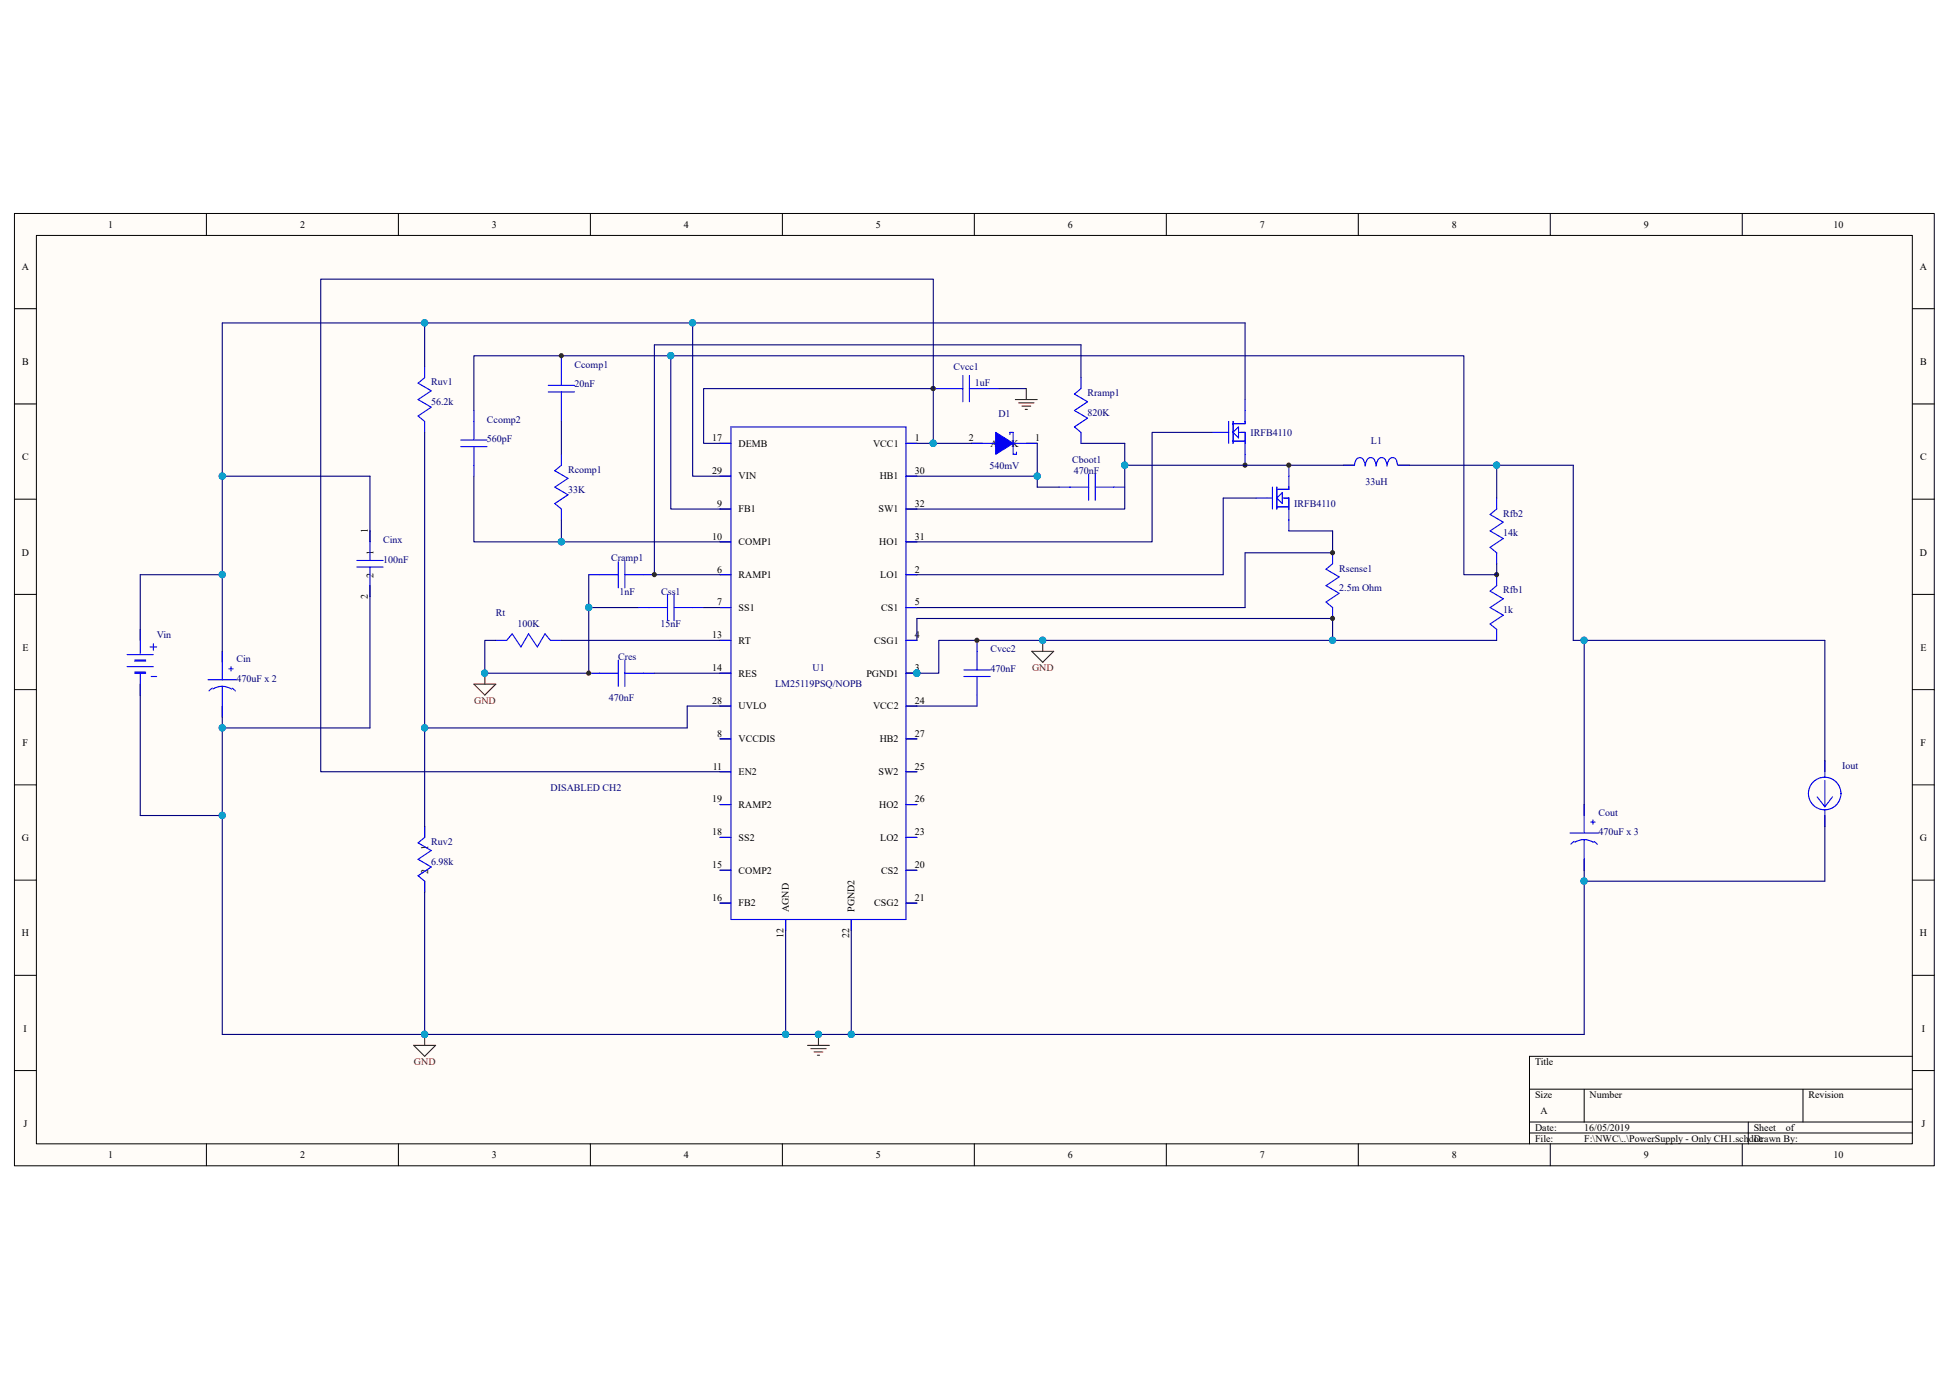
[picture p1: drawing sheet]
<svg xmlns="http://www.w3.org/2000/svg" width="297mm" height="210mm" viewBox="0 0 297 210" stroke-linecap="round" stroke-linejoin="round" font-family="sans-serif">
<path d="M2.2 32.6h292.6v144.9h-292.6z" fill="#fffcf8"/>
<path d="M2.2 32.5h292.6v145h-292.6z" fill="none" stroke="#000" stroke-width=".15"/>
<path d="M5.6 35.9h285.8v138.3h-285.8z" fill="#fffcf8"/>
<g fill="none" stroke="#000" stroke-width=".15">
<path d="M5.5 35.9h285.9v138.3h-285.9zM31.5 32.5v3.3M60.7 32.5v3.3M90 32.5v3.3M119.2 32.5v3.3M148.5 32.5v3.3M177.7 32.5v3.3M207 32.5v3.3M236.2 32.5v3.3M265.5 32.5v3.3M2.2 47h3.3M291.4 47h3.4"/>
<path d="M2.2 76h3.3M2.2 61.5h3.3M291.4 76h3.4M291.4 61.5h3.4M2.2 90.5h3.3M291.4 90.5h3.4M2.2 119.5h3.3M2.2 105h3.3M291.4 119.5h3.4M291.4 105h3.4M2.2 134h3.3M291.4 134h3.4"/>
<path d="M2.2 148.5h3.3M291.4 148.5h3.4M2.2 163h3.3M31.5 174.2v3.3M60.7 174.2v3.3M90 174.2v3.3M119.2 174.2v3.3M148.5 174.2v3.3M177.7 174.2v3.3M207 174.2v3.3M233.1 165.9h58.3M233.1 170.9h58.3"/>
<path d="M233.1 172.5h58.3M236.2 174.2v3.3M241.4 165.9v5M265.5 174.2v3.3M266.4 170.9v3.3M274.8 165.9v5M291.4 163h3.4M291.4 160.9h-58.3v13.3"/>
</g>
<circle cx="142.2" cy="59.2" r=".31" fill="#000080" stroke="#000080" stroke-width=".15"/>
<g fill="none" stroke="#00f" stroke-width=".17">
<path d="M64.7 55.9v1.6l-1 .9 2 1.1-2 1.4 2 1.1-2 1.4 1 .8v1.7M83.6 59.7h4M83.6 58.7h4M85.6 54.2v4.5M85.6 59.7v4.5M142.2 59.2h4.5M146.7 57.2v4M147.7 59.2h4.5M147.7 57.2v4M164.7 57.5v1.7l-1 .8 2 1.2-2 1.3 2 1.2-2 1.3 1 .9v1.6M70.2 68h4M70.2 67h4"/>
<path d="M72.2 62.5v4.5M72.2 68v4.5M85.6 69.2v1.7l-1 .8 2 1.2-2 1.3 2 1.2-2 1.3 1 .8v1.7M109.7 67.5h1.7M109.7 77.5h1.7M109.7 72.5h1.7M111.4 65h26.7v75h-26.7zM138.1 67.5h1.6M138.1 77.5h1.6M138.1 72.5h1.6M148.1 67.5h10M153.9 66.2v-.3h.5v3.3h.5v-.3"/>
<path d="M161.4 74.2h4.5M165.9 72.2v4M166.9 74.2h4.5M166.9 72.2v4M184.7 65.9h2.5M187.2 64.2v3.3M187.9 64.2v3.3M187.9 67.2h1.8M188.7 65.9h1v5M188.7 65v1.7l-.8-.8zM189.7 60.9v3.6h-1.8M191.4 75.9h2.5"/>
<path d="M193.9 74.2v3.3M194.6 74.2v3.3M194.6 77.2h1.8M195.4 75.9h1v5M195.4 75v1.7l-.8-.8zM196.4 70.9v3.6h-1.8M204.7 70.9h1.7M206.5 70.3l-.1 .5M207.2 69.7a.65 .65 0 0 0-.6 .6M207.3 69.7l.5 .3 .1 .3M207.9 70.3l.1 .7M208.2 70.3l-.1 .5"/>
<path d="M208.9 69.7a.65 .65 0 0 0-.7 .6M208.9 69.7l.5 .3 .1 .3M209.6 70.3l.1 .7M209.8 70.3l-.1 .5M210.5 69.7a.65 .65 0 0 0-.6 .6M210.6 69.7l.5 .3 .1 .3M211.3 70.3l.1 .7M211.5 70.3l-.1 .5M212.2 69.7a.65 .65 0 0 0-.6 .6M212.3 69.7l.5 .3 .1 .3M212.9 70.3l.1 .5M213.1 70.9h1.6"/>
<path d="M228.1 75.9v1.6l-1 .9 2 1.1-2 1.4 2 1.1-2 1.4 1 .8v1.7M19.4 99.7h4M21.4 95.9v3.6M22.9 98.5h1M23.4 98v1M33.9 99.2v4.3M54.4 85.4h4M54.4 86.4h4M56.4 80.9v4.5M56.4 86.4v4.5M75.5 97.5h1.7l.8-1 1.4 2 1.1-2 1.4 2 1.2-2 .8 1h1.7M89.7 87.5h4.5"/>
<path d="M94.2 85.5v4M95.2 87.5h4.5M95.2 85.5v4M97.2 92.5h4.5M101.7 90.5v4M102.7 92.5h4.5M102.7 90.5v4M109.7 87.5h1.7M109.7 97.5h1.7M109.7 92.5h1.7M109.7 82.5h1.7M138.1 87.5h1.6"/>
<path d="M138.1 97.5h1.6M138.1 92.5h1.6M138.1 82.5h1.6M148.9 97.5v4.5M203.1 84.2v1.7l-1 .8 2 1.2-2 1.3 2 1.2-2 1.3 1 .8v1.7M228.1 87.5v1.7l-1 .8 2 1.2-2 1.3 2 1.2-2 1.3 1 .9v1.6M19.4 101.5h4M20.5 102.5h1.7M20.5 100.5h1.7M20.5 100.7h1.7M20.5 102.4h1.7M21.4 102.7v3.2"/>
<path d="M23 103h.9M31.7 103.5h4.3M32.4 104.8l-.5 .4M33.8 104.5l.8 .1 .7 .3M33.9 104.5v4.7M33.9 104.5l-.8 .1-.6 .3M34.9 101.9h.6M35.2 101.5v.7M35.4 104.8l.5 .4M89.7 102.5h4.5M94.2 100.5v4M95.2 102.5h4.5"/>
<path d="M95.2 100.5v4M109.7 102.5h1.7M109.7 112.5h1.7M109.7 117.5h1.7M109.7 107.5h1.7M138.1 102.5h1.6M138.1 112.5h1.6M138.1 117.5h1.6M138.1 107.5h1.6M146.9 103h4M146.9 102h4M148.9 103v4.5"/>
<path d="M278.1 118.4a2.48 2.48 0 0 0-2.5 2.5 2.49 2.49 0 0 0 .7 1.7M278.1 118.4a2.48 2.48 0 0 1 1.8 .7M278.1 115.9v2.5M278.1 118.9v4M279.8 119.1a2.48 2.48 0 0 1 .7 1.8 2.49 2.49 0 0 1-.7 1.7M64.7 125.9v1.6l-1 .9 2 1.1-2 1.4 2 1.1-2 1.4 1 .8v1.7M109.7 132.5h1.7M109.7 137.5h1.7M109.7 127.5h1.7M109.7 122.5h1.7M138.1 132.5h1.6M138.1 137.5h1.6"/>
<path d="M138.1 127.5h1.6M138.1 122.5h1.6M239.2 126.9h4.4M239.9 128.1l-.5 .5M241.4 127.9l.7 .1 .7 .3M241.4 122.5v4.4M241.4 127.9v4.6M241.5 127.9l-.8 .1-.7 .3M242.4 125.2h.7M242.7 124.9v.6M242.9 128.2l.5 .4M276.3 122.6a2.47 2.47 0 0 0 3.5 0"/>
<path d="M276.9 121.4l1.2 1.5M278.1 123.4v2.5M279.3 121.4l-1.2 1.5M119.7 140v1.7M129.7 140v1.7"/>
</g>
<g fill="none" stroke="#000" stroke-width=".17">
<path d="M109.7 67.5h1.7M109.7 77.5h1.7M109.7 72.5h1.7M138.1 67.5h1.6M138.1 77.5h1.6M138.1 72.5h1.6M148.1 67.5h1.6M156.4 67.5h1.7M204.7 70.9h1.7M213.1 70.9h1.6M21.4 95.9v1.6M33.9 99.2v1.7"/>
<path d="M56.4 80.9v1.6M56.4 89.2v1.7M109.7 87.5h1.7M109.7 97.5h1.7M109.7 92.5h1.7M109.7 82.5h1.7M138.1 87.5h1.6M138.1 97.5h1.6M138.1 92.5h1.6M138.1 82.5h1.6M21.4 104.2v1.7M33.9 107.5v1.7"/>
<path d="M109.7 102.5h1.7M109.7 112.5h1.7M109.7 117.5h1.7M109.7 107.5h1.7M138.1 102.5h1.6M138.1 112.5h1.6M138.1 117.5h1.6M138.1 107.5h1.6M278.1 115.9v1.6M64.7 125.9v1.6M64.7 134.2v1.7M109.7 132.5h1.7"/>
<path d="M109.7 137.5h1.7M109.7 127.5h1.7M109.7 122.5h1.7M138.1 132.5h1.6M138.1 137.5h1.6M138.1 127.5h1.6M138.1 122.5h1.6M241.4 122.5v1.7M241.4 130.9v1.6M278.1 124.2v1.7M119.7 140v1.7M129.7 140v1.7"/>
</g>
<g fill="#009cca" stroke="#009cca" stroke-width=".15">
<circle cx="139.7" cy="102.5" r=".48"/>
<circle cx="33.9" cy="124.2" r=".48"/>
<circle cx="33.9" cy="110.8" r=".48"/>
<circle cx="33.9" cy="72.5" r=".48"/>
<circle cx="64.7" cy="157.5" r=".48"/>
<circle cx="64.7" cy="110.8" r=".48"/>
<circle cx="64.7" cy="49.2" r=".48"/>
<circle cx="89.7" cy="92.5" r=".48"/>
<circle cx="102.2" cy="54.2" r=".48"/>
<circle cx="105.5" cy="49.2" r=".48"/>
<circle cx="129.7" cy="157.5" r=".48"/>
<circle cx="171.4" cy="70.8" r=".48"/>
<circle cx="142.2" cy="67.5" r=".48"/>
<circle cx="33.9" cy="87.5" r=".48"/>
<circle cx="119.7" cy="157.5" r=".48"/>
<circle cx="241.4" cy="134.2" r=".48"/>
<circle cx="158.1" cy="72.5" r=".48"/>
<circle cx="228.1" cy="70.8" r=".48"/>
<circle cx="241.4" cy="97.5" r=".48"/>
<circle cx="124.7" cy="157.5" r=".48"/>
<circle cx="73.9" cy="102.5" r=".48"/>
<circle cx="158.9" cy="97.5" r=".48"/>
<circle cx="85.5" cy="82.5" r=".48"/>
<circle cx="203.1" cy="97.5" r=".48"/>
</g>
<path d="M151.7 65.9l2.7 1.6-2.7 1.7z" fill="#00f" stroke="#00f" stroke-width=".17"/>
<g fill="none" stroke="#000080" stroke-width=".17">
<path d="M64.7 49.2v6.7M102.2 54.2v23.3h7.5M105.6 49.2v23.3h4.1M142.2 59.2v-16.7h-93.3v75h60.8M152.2 59.2h4.2M164.7 57.5v-5h-65v35h10M33.9 72.5h22.5v8.4M64.7 65.9v60M72.2 72.5v10h13.4v-3.3M72.2 62.5v-8.3h150.9v33.3h5v-1.6M85.6 64.2v5M109.7 67.5h-2.5v-8.3h35v8.3"/>
<path d="M139.7 67.5h8.4M139.7 72.5h18.4M158.1 67.5v6.7h3.3M164.7 67.5h6.7v10h-31.7M171.4 70.9h33.3M184.7 65.9h-9.1v16.6h-35.9M189.7 60.9v-11.7h-155.8v50M191.4 75.9h-5v11.6h-46.7M214.7 70.9h25v26.6h38.4v18.4M228.1 70.9v5M33.9 87.5h-12.5v8.4M56.4 90.9v20h-22.5"/>
<path d="M85.6 97.5h24.1M85.6 82.5h24.1M89.7 87.5v15h-15.8v-5h1.6M89.7 92.5h7.5M107.2 92.5h2.5M139.7 97.5v-3.3h63.4v3.3M196.4 80.9h6.7v3.3h-13.4v8.3h-50M228.1 97.5h-85v5h-3.4M241.4 97.5v25M21.4 105.9v18.3h12.5M33.9 109.2v48.3h207.5v-25M99.7 102.5h10"/>
<path d="M109.7 107.5h-5v3.4h-40M139.7 107.5h9.2M64.7 135.9v21.6M278.1 125.9v8.3h-36.7M119.7 141.7v15.8M129.7 141.7v15.8"/>
</g>
<g fill="none" stroke="#800000" stroke-width=".17">
<path d="M156.4 59.2v1.7M154.7 60.9h3.4M155.2 61.4h2.4M155.7 61.9h1.4M156.2 62.4h.4M157.2 99.2h3.4l-1.7 1.7zM158.9 97.5v1.7M72.2 104.2h3.3l-1.6 1.7zM73.9 102.5v1.7M63 159.2h3.4l-1.7 1.7zM64.7 157.5v1.7M123.1 159.2h3.3"/>
<path d="M123.6 159.7h2.3M124.7 157.5v1.7M124.1 160.2h1.3M124.6 160.7h.3"/>
</g>
<g fill="#800000" stroke="#800000" stroke-width=".15">
<circle cx="142.2" cy="59.2" r=".31"/>
<circle cx="99.7" cy="87.5" r=".31"/>
<circle cx="89.7" cy="102.5" r=".31"/>
<circle cx="148.9" cy="97.5" r=".31"/>
<circle cx="203.1" cy="94.2" r=".31"/>
<circle cx="203.1" cy="84.2" r=".31"/>
<circle cx="189.7" cy="70.8" r=".31"/>
<circle cx="196.4" cy="70.8" r=".31"/>
<circle cx="228.1" cy="87.5" r=".31"/>
<circle cx="85.5" cy="54.2" r=".31"/>
</g>
<g font-size="1.5">
<text x="16.5" y="34.7">1</text>
<text x="45.7" y="34.7">2</text>
<text x="75" y="34.7">3</text>
<text x="104.2" y="34.7">4</text>
<text x="133.5" y="34.7">5</text>
<text x="162.7" y="34.7">6</text>
<text x="192" y="34.7">7</text>
<text x="221.2" y="34.7">8</text>
<text x="250.5" y="34.7">9</text>
<text x="279.4" y="34.7">10</text>
<text x="3.3" y="41.1">A</text>
<text x="292.6" y="41.1">A</text>
<text x="3.4" y="55.6">B</text>
<text x="292.6" y="55.6">B</text>
<text x="3.4" y="70.1">C</text>
<text x="108.5" y="67.2">17</text>
<text x="112.6" y="68">DEMB</text>
<text x="133.1" y="68">VCC1</text>
<text x="139.4" y="67.2">1</text>
<text x="147.7" y="67.2">2</text>
<text x="150.9" y="68">A</text>
<text x="154.1" y="68">K</text>
<text x="157.7" y="67.2">1</text>
<text x="292.6" y="70.1">C</text>
<text x="108.5" y="72.2">29</text>
<text x="109.3" y="77.2">9</text>
<text x="112.6" y="73">VIN</text>
<text x="134.1" y="73">HB1</text>
<text x="139.4" y="72.2">30</text>
<text x="139.4" y="77.2">32</text>
<text x="56" y="81.2" transform="rotate(-90 56 81.2)">1</text>
<text x="108.5" y="82.2">10</text>
<text x="112.6" y="78">FB1</text>
<text x="112.6" y="83">COMP1</text>
<text x="133.9" y="78">SW1</text>
<text x="134" y="83">HO1</text>
<text x="139.4" y="82.2">31</text>
<text x="3.3" y="84.6">D</text>
<text x="56.9" y="88" transform="rotate(-90 56.9 88)">2</text>
<text x="56.9" y="84.5" transform="rotate(-90 56.9 84.5)">1</text>
<text x="109.3" y="87.2">6</text>
<text x="112.6" y="88.1">RAMP1</text>
<text x="134.2" y="88.1">LO1</text>
<text x="139.4" y="87.2">2</text>
<text x="292.6" y="84.6">D</text>
<text x="56" y="91.3" transform="rotate(-90 56 91.3)">2</text>
<text x="109.3" y="92.2">7</text>
<text x="112.6" y="93">SS1</text>
<text x="134.3" y="93">CS1</text>
<text x="139.4" y="92.2">5</text>
<text x="3.4" y="99.1">E</text>
<text x="108.5" y="97.2">13</text>
<text x="112.6" y="98">RT</text>
<text x="133.2" y="98">CSG1</text>
<text x="139.4" y="97.2">4</text>
<text x="292.7" y="99.1">E</text>
<text x="108.5" y="102.2">14</text>
<text x="108.5" y="107.2">28</text>
<text x="112.6" y="103">RES</text>
<text x="132" y="103">PGND1</text>
<text x="139.4" y="102.2">3</text>
<text x="139.4" y="107.2">24</text>
<text x="3.4" y="113.6">F</text>
<text x="109.3" y="112.2">8</text>
<text x="112.6" y="113">VCCDIS</text>
<text x="112.6" y="108">UVLO</text>
<text x="133.1" y="108">VCC2</text>
<text x="134.1" y="113">HB2</text>
<text x="139.4" y="112.2">27</text>
<text x="292.7" y="113.6">F</text>
<text x="108.6" y="117.2">11</text>
<text x="112.6" y="118">EN2</text>
<text x="133.9" y="118">SW2</text>
<text x="139.4" y="117.2">25</text>
<text x="108.5" y="122.2">19</text>
<text x="112.6" y="123">RAMP2</text>
<text x="134" y="123">HO2</text>
<text x="139.4" y="122.2">26</text>
<text x="3.3" y="128.1">G</text>
<text x="65.2" y="129.5" transform="rotate(-90 65.2 129.5)">1</text>
<text x="108.5" y="127.2">18</text>
<text x="112.6" y="128.1">SS2</text>
<text x="134.2" y="128.1">LO2</text>
<text x="139.4" y="127.2">23</text>
<text x="292.6" y="128.1">G</text>
<text x="65.2" y="133.1" transform="rotate(-90 65.2 133.1)">2</text>
<text x="108.5" y="132.2">15</text>
<text x="108.5" y="137.2">16</text>
<text x="112.6" y="133.1">COMP2</text>
<text x="134.3" y="133.1">CS2</text>
<text x="139.4" y="132.2">20</text>
<text x="139.4" y="137.2">21</text>
<text x="3.3" y="142.6">H</text>
<text x="112.6" y="138">FB2</text>
<text x="119.4" y="142.9" transform="rotate(-90 119.4 142.9)">12</text>
<text x="120.2" y="138.9" transform="rotate(-90 120.2 138.9)">AGND</text>
<text x="129.4" y="142.9" transform="rotate(-90 129.4 142.9)">22</text>
<text x="130.2" y="138.9" transform="rotate(-90 130.2 138.9)">PGND2</text>
<text x="133.2" y="138">CSG2</text>
<text x="292.6" y="142.6">H</text>
<text x="3.6" y="157.1">I</text>
<text x="292.9" y="157.1">I</text>
<text x="233.9" y="162.2">Title</text>
<text x="233.9" y="167.2">Size</text>
<text x="242.2" y="167.2">Number</text>
<text x="275.6" y="167.2">Revision</text>
<text x="3.6" y="171.6">J</text>
<text x="233.9" y="172.2">Date:</text>
<text x="233.9" y="173.9">File:</text>
<text x="234.7" y="169.7">A</text>
<text x="241.4" y="172.2">16/05/2019</text>
<text x="241.4" y="173.9">F:\NWC\..\PowerSupply - Only CH1.schdoc</text>
<text x="267.2" y="172.2">Sheet</text>
<text x="267.3" y="173.9">Drawn By:</text>
<text x="272.2" y="172.2">of</text>
<text x="292.8" y="171.6">J</text>
<text x="16.5" y="176.4">1</text>
<text x="45.7" y="176.4">2</text>
<text x="75" y="176.4">3</text>
<text x="104.2" y="176.4">4</text>
<text x="133.5" y="176.4">5</text>
<text x="162.7" y="176.4">6</text>
<text x="192" y="176.4">7</text>
<text x="221.2" y="176.4">8</text>
<text x="250.5" y="176.4">9</text>
<text x="279.4" y="176.4">10</text>
</g>
<g font-size="1.5" fill="#000080">
<text x="65.7" y="58.7">Ruv1</text>
<text x="87.5" y="59">20nF</text>
<text x="87.5" y="56">Ccomp1</text>
<text x="145.3" y="56.3">Cvcc1</text>
<text x="148.5" y="58.8">1uF</text>
<text x="65.7" y="61.7">56.2k</text>
<text x="74.2" y="64.3">Ccomp2</text>
<text x="152.1" y="63.5">D1</text>
<text x="165.7" y="63.4">820K</text>
<text x="165.7" y="60.4">Rramp1</text>
<text x="74.2" y="67.4">560pF</text>
<text x="150.8" y="71.4">540mV</text>
<text x="163.4" y="70.5">Cboot1</text>
<text x="190.6" y="66.4">IRFB4110</text>
<text x="208.9" y="67.7">L1</text>
<text x="86.6" y="75">33K</text>
<text x="86.6" y="72">Rcomp1</text>
<text x="163.7" y="72.2">470nF</text>
<text x="197.2" y="77.2">IRFB4110</text>
<text x="208.1" y="73.9">33uH</text>
<text x="58.4" y="82.7">Cinx</text>
<text x="229.1" y="81.7">14k</text>
<text x="229.1" y="78.7">Rfb2</text>
<text x="58.4" y="85.7">100nF</text>
<text x="93.1" y="85.5">Cramp1</text>
<text x="204.1" y="87">Rsense1</text>
<text x="75.6" y="93.9">Rt</text>
<text x="78.9" y="95.5">100K</text>
<text x="94.4" y="90.6">1nF</text>
<text x="100.7" y="95.5">15nF</text>
<text x="100.8" y="90.6">Css1</text>
<text x="204.1" y="90">2.5m Ohm</text>
<text x="229.1" y="93.4">1k</text>
<text x="229.1" y="90.4">Rfb1</text>
<text x="23.9" y="97.2">Vin</text>
<text x="36" y="100.9">Cin</text>
<text x="94.2" y="100.5">Cres</text>
<text x="150.9" y="99.4">Cvcc2</text>
<text x="36" y="103.9">470uF x 2</text>
<text x="92.8" y="106.7">470nF</text>
<text x="118.1" y="104.7">LM25119PSQ/NOPB</text>
<text x="123.8" y="102.2">U1</text>
<text x="150.9" y="102.4">470nF</text>
<text x="280.8" y="117.1">Iout</text>
<text x="83.9" y="120.5">DISABLED CH2</text>
<text x="243.6" y="124.2">Cout</text>
<text x="65.7" y="131.7">6.98k</text>
<text x="65.7" y="128.7">Ruv2</text>
<text x="243.6" y="127.2">470uF x 3</text>
</g>
<g font-size="1.5" fill="#800000">
<text x="72.3" y="107.2">GND</text>
<text x="157.3" y="102.2">GND</text>
<text x="63.1" y="162.2">GND</text>
</g>
</svg>
